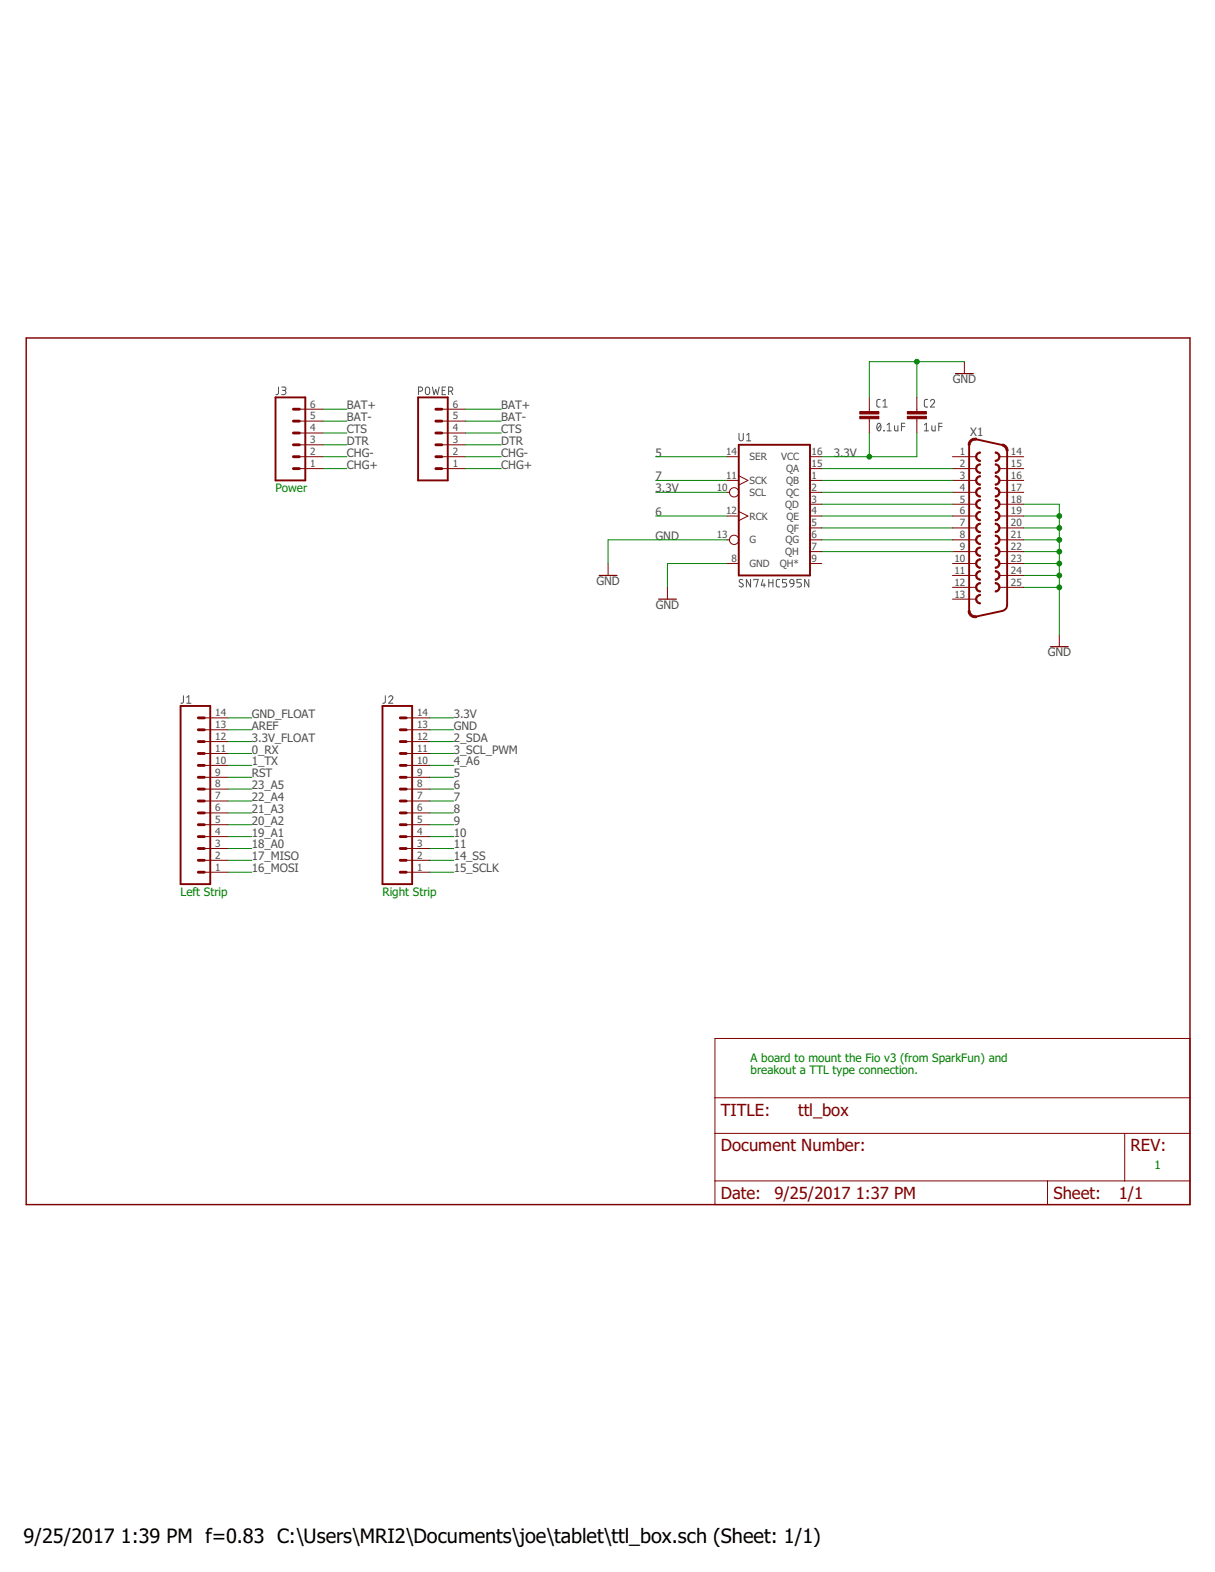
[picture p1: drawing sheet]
<svg xmlns="http://www.w3.org/2000/svg" width="216mm" height="279mm" viewBox="0 0 216 279" stroke-linecap="round" stroke-linejoin="round" font-family="sans-serif">
<g fill="none" stroke="#505050" stroke-width=".18">
<path d="M49.5 68.8v1.2l-.2 .1h-.3M50.1 68.8h.6l.1 .2-.1 .4h-.5M50.4 69.4a.38 .38 0 0 1 .4 .4 .38 .38 0 0 1-.4 .3h-.3M74.4 69.5h.3a.37 .37 0 0 0 .4-.3 .37 .37 0 0 0-.4-.4h-.3v1.3M75.7 68.9l.3-.1 .2 .1 .1 .9a.38 .38 0 0 1-.3 .3 .38 .38 0 0 1-.4-.3zM76.8 68.8l.3 1.3 .3-.9 .3 .9 .3-1.3M78.6 69.4h.4M79.2 68.8h-.6v1.3h.6M79.7 69.5h.4a.37 .37 0 0 0 .4-.3 .37 .37 0 0 0-.4-.4h-.4v1.3M80.2 69.5l.3 .6M131.3 77v1a.38 .38 0 0 0 .4 .4 .38 .38 0 0 0 .4-.4v-1M132.7 77.3l.4-.3v1.4"/>
<path d="M132.7 78.4h.7M156 75.3l.2-.1a.82 .82 0 0 1 0 1.4 .84 .84 0 0 1-.2-1.3zM156.4 71h-.4l-.2 .3v.9l.2 .1h.4M156.5 75.5l-.6 .8M156.9 72.3h.7M156.9 71.3l.4-.3v1.3M157.1 76.5v.1zM157.6 76.6h.8M157.6 75.5l.4-.3v1.4M159 75.7v.8l.2 .1h.4v-.9M160.2 75.8h.6M160.8 75.2h-.6v1.4"/>
<path d="M164.3 76.6h.7M164.3 75.5l.3-.3v1.4M164.8 71h-.4l-.1 .3v.9l.1 .1h.4M165.3 71.3a.37 .37 0 0 1 .6-.3 .37 .37 0 0 1 .1 .6l-.7 .7h.8M165.6 75.7v.8l.2 .1h.4v-.9M166.8 75.8h.6M167.4 75.2h-.6v1.4M132 103.1l-.4-.1-.2 .3 .1 .2 .4 .3a.33 .33 0 0 1 .1 .5 .33 .33 0 0 1-.5-.1l-.2-.1M133.4 103v1.3l-.8-1.3v1.3M134 103.1v-.1h.7l-.4 1.3M135.6 103l-.3 1h.7M135.8 103.7v.6"/>
<path d="M136.6 103v1.3M136.6 103.6h.8M137.4 103v1.3M138.6 103h-.5l-.2 .3 .1 .8 .2 .2h.4M139.8 103h-.8v.6h.5a.39 .39 0 0 1 .3 .3 .39 .39 0 0 1-.3 .4h-.5M140.4 103.1l.3-.1 .3 .1 .1 .6-.7-.1-.1-.3zM141.1 103.7l-.1 .4-.5 .2M142.4 103h-.8v.6h.5a.39 .39 0 0 1 .3 .3 .39 .39 0 0 1-.3 .4h-.5M143.7 103v1.3l-.7-1.3v1.3M32.6 123.7v1.1l-.4 .2M33.2 125h.7M33.2 124l.3-.3v1.3"/>
<path d="M68.5 123.7v1.1l-.5 .2M69.1 124a.37 .37 0 0 1 .5-.3 .37 .37 0 0 1 .1 .5l-.6 .8h.7"/>
</g>
<path d="M4.7 60.1h206.8v154h-206.8z" fill="none" stroke="#800000" stroke-width=".25"/>
<g fill="none" stroke="#800000" stroke-width=".18">
<path d="M53.2 79.1h4.2M53.2 77h4.2M53.2 74.8h4.2M53.2 72.7h4.2M78.5 79.1h4.2M78.5 77h4.2M78.5 74.8h4.2M78.5 72.7h4.2M154.5 70.6v2.6M154.5 74.4v2.6M162.9 70.6v2.6M162.9 74.4v2.6"/>
<path d="M171.4 64.3v2.1M53.2 83.3h4.2M53.2 81.2h4.2M78.5 83.3h4.2M78.5 81.2h4.2M129.2 81.2h2.1M129.2 85.4h2.1M129.2 87.5h.4M129.2 91.7h2.1M129.2 95.9h.4M131.3 84.6l1.6 .8-1.6 .8M131.3 90.9l1.6 .8-1.6 .8"/>
<path d="M143.9 83.3h2.1M143.9 81.2h2.1M143.9 85.4h2.1M143.9 87.5h2.1M143.9 89.6h2.1M143.9 91.7h2.1M143.9 93.8h2.1M143.9 95.9h2.1M143.9 98h2.1M169.2 83.3h4.3M169.2 81.2h4.3M169.2 85.4h4.3"/>
<path d="M169.2 87.5h4.3M169.2 89.6h4.3M169.2 91.7h4.3M169.2 93.8h4.3M169.2 95.9h4.3M169.2 98h4.3M177.7 83.3h4.2M177.7 81.2h4.2M177.7 85.4h4.2M177.7 87.5h4.2M177.7 89.6h4.2M177.7 91.7h4.2"/>
<path d="M177.7 93.8h4.2M177.7 95.9h4.2M177.7 98h4.2M108.1 100.2v2.1M118.6 104.4v2.1M129.2 100.2h2.1M143.9 100.2h2.1M169.2 100.2h4.3M169.2 102.3h4.3M169.2 104.4h4.3M169.2 106.5h4.3M177.7 100.2h4.2"/>
<path d="M177.7 102.3h4.2M177.7 104.4h4.2M188.2 112.8v2.1M36.3 138.2h4.2M36.3 136h4.2M36.3 133.9h4.2M36.3 131.8h4.2M36.3 129.7h4.2M36.3 127.6h4.2M72.2 138.2h4.2M72.2 136h4.2M72.2 133.9h4.2"/>
<path d="M72.2 131.8h4.2M72.2 129.7h4.2M72.2 127.6h4.2M36.3 155h4.2M36.3 152.9h4.2M36.3 150.8h4.2M36.3 148.7h4.2M36.3 146.6h4.2M36.3 144.5h4.2M36.3 142.4h4.2M36.3 140.3h4.2M72.2 155h4.2"/>
<path d="M72.2 152.9h4.2M72.2 150.8h4.2M72.2 148.7h4.2M72.2 146.6h4.2M72.2 144.5h4.2M72.2 142.4h4.2M72.2 140.3h4.2M127 184.6h84.5v29.5h-84.5zM127 195.1h84.5M127 201.4h84.5M127 209.9h84.5M186.1 209.9v4.2"/>
<path d="M199.9 201.4v8.5"/>
<circle cx="130.5" cy="87.5" r=".83"/>
<circle cx="130.5" cy="95.9" r=".83"/>
</g>
<path d="M49 70.6h5.3v14.8h-5.3zM74.3 70.6h5.3v14.8h-5.3zM131.3 79.1h12.6v23.2h-12.6zM172.2 79.1v29.5M173.5 78.1l4.6 1M179 80.1v27.4a1.04 1.04 0 0 1-.9 1.1l-4.6 1M32.1 125.5h5.3v31.6h-5.3zM68 125.5h5.2v31.6h-5.2z" fill="none" stroke="#800000" stroke-width=".34"/>
<g fill="none" stroke="#800000" stroke-width=".51">
<path d="M52.1 79.1h1.1M52.1 74.8h1.1M52.1 77h1.1M52.1 72.7h1.1M77.4 79.1h1.1M77.4 74.8h1.1M77.4 77h1.1M77.4 72.7h1.1M52.1 81.2h1.1M52.1 83.3h1.1M77.4 81.2h1.1M77.4 83.3h1.1"/>
<path d="M35.2 138.2h1.1M35.2 136h1.1M35.2 133.9h1.1M35.2 131.8h1.1M35.2 129.7h1.1M35.2 127.6h1.1M71.1 138.2h1.1M71.1 136h1.1M71.1 133.9h1.1M71.1 131.8h1.1M71.1 129.7h1.1M71.1 127.6h1.1"/>
<path d="M35.2 150.8h1.1M35.2 152.9h1.1M35.2 155h1.1M35.2 146.6h1.1M35.2 148.7h1.1M35.2 144.5h1.1M35.2 142.4h1.1M35.2 140.3h1.1M71.1 150.8h1.1M71.1 152.9h1.1M71.1 155h1.1M71.1 146.6h1.1"/>
<path d="M71.1 148.7h1.1M71.1 144.5h1.1M71.1 142.4h1.1M71.1 140.3h1.1"/>
</g>
<g fill="#800000" stroke="#800000" stroke-width=".18">
<path d="M173.7 80.5l.4-.2h.1v.2a.63 .63 0 0 0-.6 .7 .63 .63 0 0 0 .6 .6v.2a.84 .84 0 0 1-.8-.5 .84 .84 0 0 1 .3-1z" fill-rule="evenodd"/>
<path d="M176.8 80.3a.85 .85 0 0 1 .9 .9 .85 .85 0 0 1-.9 .8v-.2a.63 .63 0 0 0 .7-.6 .63 .63 0 0 0-.7-.7z" fill-rule="evenodd"/>
<path d="M173.7 82.6l.5-.2v.3a.63 .63 0 0 0-.6 .6 .63 .63 0 0 0 .6 .6v.2a.85 .85 0 0 1-.8-.5 .85 .85 0 0 1 .3-1z" fill-rule="evenodd"/>
<path d="M176.8 82.4a.85 .85 0 0 1 .9 .9 .85 .85 0 0 1-.9 .8v-.2a.63 .63 0 0 0 .7-.6 .63 .63 0 0 0-.7-.6z" fill-rule="evenodd"/>
<path d="M173.7 84.8l.4-.3h.1v.3a.63 .63 0 0 0-.6 .6 .63 .63 0 0 0 .6 .6v.2a.84 .84 0 0 1-.8-.5 .84 .84 0 0 1 .3-.9z" fill-rule="evenodd"/>
<path d="M176.8 84.5a.85 .85 0 0 1 .9 .9 .85 .85 0 0 1-.9 .8v-.2a.63 .63 0 0 0 .7-.6 .63 .63 0 0 0-.7-.6z" fill-rule="evenodd"/>
<path d="M173.5 87l.6-.3h.1v.2a.63 .63 0 0 0-.6 .6 .63 .63 0 0 0 .6 .6v.2a.85 .85 0 0 1-.7-1.3z" fill-rule="evenodd"/>
<path d="M176.8 86.7a.85 .85 0 0 1 .9 .8 .85 .85 0 0 1-.9 .8v-.2a.63 .63 0 0 0 .7-.6 .63 .63 0 0 0-.7-.6z" fill-rule="evenodd"/>
<path d="M173.7 89l.5-.2v.2a.63 .63 0 0 0-.6 .6 .63 .63 0 0 0 .6 .7v.2a.85 .85 0 0 1-.8-.6 .85 .85 0 0 1 .3-.9z" fill-rule="evenodd"/>
<path d="M176.8 88.8a.85 .85 0 0 1 .9 .8 .85 .85 0 0 1-.9 .9v-.2a.63 .63 0 0 0 .7-.7 .63 .63 0 0 0-.7-.6z" fill-rule="evenodd"/>
<path d="M173.7 91.1l.4-.2h.1v.2a.63 .63 0 0 0-.6 .6 .63 .63 0 0 0 .6 .7v.2a.84 .84 0 0 1-.8-.6 .84 .84 0 0 1 .3-.9z" fill-rule="evenodd"/>
<path d="M176.8 90.9a.84 .84 0 0 1 .9 .8 .84 .84 0 0 1-.9 .9v-.2a.63 .63 0 0 0 .7-.7 .63 .63 0 0 0-.7-.6z" fill-rule="evenodd"/>
<path d="M173.5 93.4l.6-.4h.1v.2a.63 .63 0 0 0-.6 .6 .63 .63 0 0 0 .6 .7v.2a.85 .85 0 0 1-.7-1.3z" fill-rule="evenodd"/>
<path d="M176.8 93a.85 .85 0 0 1 .9 .8 .85 .85 0 0 1-.9 .9v-.2a.63 .63 0 0 0 .7-.7 .63 .63 0 0 0-.7-.6z" fill-rule="evenodd"/>
<path d="M173.7 95.3l.5-.2v.2a.63 .63 0 0 0-.6 .6 .63 .63 0 0 0 .6 .7v.2a.85 .85 0 0 1-.8-.6 .85 .85 0 0 1 .3-.9z" fill-rule="evenodd"/>
<path d="M176.8 95.1a.85 .85 0 0 1 .9 .8 .85 .85 0 0 1-.9 .9v-.2a.63 .63 0 0 0 .7-.7 .63 .63 0 0 0-.7-.6z" fill-rule="evenodd"/>
<path d="M173.7 97.4l.5-.2v.2a.62 .62 0 0 0-.6 .7 .62 .62 0 0 0 .6 .6v.2a.84 .84 0 0 1-.8-.6 .84 .84 0 0 1 .3-.9z" fill-rule="evenodd"/>
<path d="M176.8 97.2a.84 .84 0 0 1 .9 .9 .84 .84 0 0 1-.9 .8v-.2a.62 .62 0 0 0 .7-.6 .62 .62 0 0 0-.7-.7z" fill-rule="evenodd"/>
<path d="M173.5 99.7l.6-.4h.1v.2a.63 .63 0 0 0-.6 .7 .63 .63 0 0 0 .6 .6v.2a.85 .85 0 0 1-.7-1.3z" fill-rule="evenodd"/>
<path d="M176.8 99.3a.85 .85 0 0 1 .9 .9 .85 .85 0 0 1-.9 .8v-.2a.63 .63 0 0 0 .7-.6 .63 .63 0 0 0-.7-.7z" fill-rule="evenodd"/>
<path d="M173.7 101.6l.5-.2v.2a.63 .63 0 0 0-.6 .7 .63 .63 0 0 0 .6 .6v.2a.85 .85 0 0 1-.8-.5 .85 .85 0 0 1 .3-1z" fill-rule="evenodd"/>
<path d="M176.8 101.4a.85 .85 0 0 1 .9 .9 .85 .85 0 0 1-.9 .8v-.2a.63 .63 0 0 0 .7-.6 .63 .63 0 0 0-.7-.7z" fill-rule="evenodd"/>
<path d="M173.7 103.7l.5-.2v.3a.62 .62 0 0 0-.6 .6 .62 .62 0 0 0 .6 .6v.2a.84 .84 0 0 1-.8-.5 .84 .84 0 0 1 .3-1z" fill-rule="evenodd"/>
<path d="M176.8 103.5a.84 .84 0 0 1 .9 .9 .84 .84 0 0 1-.9 .8v-.2a.62 .62 0 0 0 .7-.6 .62 .62 0 0 0-.7-.6z" fill-rule="evenodd"/>
<path d="M173.5 106l.6-.4h.1v.3a.63 .63 0 0 0-.6 .6 .63 .63 0 0 0 .6 .6v.2a.85 .85 0 0 1-.7-1.3z" fill-rule="evenodd"/>
<path d="M172.5 78.1l.9-.2h.1l-.1 .3a.89 .89 0 0 0-1 .9h-.4a1.09 1.09 0 0 1 .5-1z" fill-rule="evenodd"/>
<path d="M178.2 78.9l.6 .3 .3 .5v.4h-.3l-.3-.6-.4-.3z" fill-rule="evenodd"/>
<path d="M172 108.6h.4a.89 .89 0 0 0 1 .8l.1 .3a1.2 1.2 0 0 1-1.5-1.1z" fill-rule="evenodd"/>
</g>
<g fill="#800000" stroke="#800000" stroke-width=".18">
<path d="M152.8 74h3.4v.4h-3.4z"/>
<path d="M152.8 73.2h3.4v.4h-3.4z"/>
<path d="M161.2 74h3.4v.4h-3.4z"/>
<path d="M161.2 73.2h3.4v.4h-3.4z"/>
</g>
<path d="M169.8 66.4h3.2M106.5 102.3h3.1M117 106.5h3.2M186.7 114.9h3.1" fill="none" stroke="#800000" stroke-width=".21"/>
<g fill="none" stroke="#008000" stroke-width=".18">
<path d="M57.4 72.7h4.2M57.4 74.8h4.2M57.4 77h4.2M57.4 79.1h4.2M82.7 72.7h6.4M82.7 74.8h6.4M82.7 77h6.4M82.7 79.1h6.4M154.5 77v4.2M162.9 64.3v6.3M162.9 77v4.2h-16.9M171.4 64.3h-16.9v6.3"/>
<path d="M57.4 81.2h4.2M57.4 83.3h4.2M82.7 81.2h6.4M82.7 83.3h6.4M116.5 91.7h12.7M116.5 81.2h12.7M116.5 85.4h12.7M116.5 87.5h12.7M129.2 95.9h-21.1v4.3M146 89.6h23.2M146 91.7h23.2M146 93.8h23.2"/>
<path d="M146 95.9h23.2M146 98h23.2M146 85.4h23.2M146 83.3h23.2M146 87.5h23.2M181.9 89.6h6.3v23.2M181.9 91.7h6.3M181.9 93.8h6.3M181.9 95.9h6.3M181.9 98h6.3M129.2 100.2h-10.6v4.2M181.9 100.2h6.3"/>
<path d="M181.9 102.3h6.3M181.9 104.4h6.3M40.5 129.7h4.2M40.5 131.8h4.2M40.5 133.9h4.2M40.5 136h4.2M40.5 138.2h4.2M40.5 127.6h4.2M76.4 129.7h4.2M76.4 131.8h4.2M76.4 133.9h4.2M76.4 136h4.2"/>
<path d="M76.4 138.2h4.2M76.4 127.6h4.2M40.5 140.3h4.2M40.5 142.4h4.2M40.5 144.5h4.2M40.5 146.6h4.2M40.5 148.7h4.2M40.5 150.8h4.2M40.5 152.9h4.2M40.5 155h4.2M76.4 140.3h4.2M76.4 142.4h4.2"/>
<path d="M76.4 144.5h4.2M76.4 146.6h4.2M76.4 148.7h4.2M76.4 150.8h4.2M76.4 152.9h4.2M76.4 155h4.2"/>
</g>
<g fill="#008000" stroke="#008000" stroke-width=".18">
<circle cx="162.9" cy="64.3" r=".42"/>
<circle cx="188.2" cy="91.7" r=".42"/>
<circle cx="188.2" cy="93.8" r=".42"/>
<circle cx="188.2" cy="95.9" r=".42"/>
<circle cx="188.2" cy="98" r=".42"/>
<circle cx="188.2" cy="100.2" r=".42"/>
<circle cx="188.2" cy="102.3" r=".42"/>
<circle cx="188.2" cy="104.4" r=".42"/>
<circle cx="154.5" cy="81.2" r=".42"/>
</g>
<g font-size="3.5">
<text x="4.2" y="274.2">9/25/2017</text>
<text x="21.5" y="274.2">1:39 PM f=0.83 C:\Users\MRI2\Documents\joe\tablet\ttl_box.sch (Sheet: 1/1)</text>
</g>
<g font-size="3" fill="#800000">
<text x="128.1" y="198.3">TITLE:</text>
<text x="141.8" y="198.3">ttl_box</text>
<text x="128.1" y="204.6">Document Number:</text>
<text x="200.9" y="204.6">REV:</text>
<text x="128.1" y="213.1">Date:</text>
<text x="137.6" y="213.1">9/25/2017</text>
<text x="152.1" y="213.1">1:37 PM</text>
<text x="187.2" y="213.1">Sheet:</text>
<text x="198.8" y="213.1">1/1</text>
</g>
<g font-size="2.1" fill="#505050">
<text x="169.3" y="68.1">GND</text>
<text x="61.6" y="72.7">BAT+</text>
<text x="61.6" y="74.8">BAT-</text>
<text x="61.6" y="77">CTS</text>
<text x="89.1" y="72.7">BAT+</text>
<text x="89.1" y="74.8">BAT-</text>
<text x="89.1" y="77">CTS</text>
<text x="172.4" y="77.5">X1</text>
<text x="61.6" y="79.1">DTR</text>
<text x="61.6" y="81.2">CHG-</text>
<text x="61.6" y="83.3">CHG+</text>
<text x="89.1" y="79.1">DTR</text>
<text x="89.1" y="81.2">CHG-</text>
<text x="89.1" y="83.3">CHG+</text>
<text x="116.5" y="81.2">5</text>
<text x="148.1" y="81.2">3.3V</text>
<text x="116.5" y="85.4">7</text>
<text x="116.5" y="87.5">3.3V</text>
<text x="116.5" y="95.9">GND</text>
<text x="116.5" y="91.7">6</text>
<text x="106" y="104">GND</text>
<text x="116.5" y="108.2">GND</text>
<text x="186.2" y="116.6">GND</text>
<text x="44.7" y="129.7">AREF</text>
<text x="44.7" y="131.8">3.3V_FLOAT</text>
<text x="44.7" y="127.6">GND_FLOAT</text>
<text x="80.6" y="129.7">GND</text>
<text x="80.6" y="131.8">2_SDA</text>
<text x="80.6" y="127.6">3.3V</text>
<text x="44.7" y="133.9">0_RX</text>
<text x="44.7" y="136">1_TX</text>
<text x="80.6" y="133.9">3_SCL_PWM</text>
<text x="80.6" y="136">4_A6</text>
<text x="44.7" y="138.1">RST</text>
<text x="44.7" y="140.3">23_A5</text>
<text x="44.7" y="142.4">22_A4</text>
<text x="80.6" y="138.1">5</text>
<text x="80.6" y="140.3">6</text>
<text x="80.6" y="142.4">7</text>
<text x="44.7" y="144.5">21_A3</text>
<text x="44.7" y="146.6">20_A2</text>
<text x="44.7" y="148.7">19_A1</text>
<text x="80.6" y="144.5">8</text>
<text x="80.6" y="146.6">9</text>
<text x="80.6" y="148.7">10</text>
<text x="44.7" y="150.8">18_A0</text>
<text x="44.7" y="152.9">17_MISO</text>
<text x="44.7" y="155">16_MOSI</text>
<text x="80.6" y="150.8">11</text>
<text x="80.6" y="152.9">14_SS</text>
<text x="80.6" y="155">15_SCLK</text>
</g>
<g font-size="2.1" fill="#008000">
<text x="49" y="87.5">Power</text>
<text x="32.1" y="159.2">Left Strip</text>
<text x="68" y="159.2">Right Strip</text>
<text x="133.4" y="188.7">A board to mount the Fio v3 (from SparkFun) and</text>
<text x="133.4" y="190.9">breakout a TTL type connection.</text>
<text x="205.1" y="207.8">1</text>
</g>
<g font-size="1.8" fill="#505050">
<text x="55.1" y="76.7">4</text>
<text x="55.1" y="74.5">5</text>
<text x="55.1" y="72.4">6</text>
<text x="80.5" y="76.7">4</text>
<text x="80.5" y="74.5">5</text>
<text x="80.5" y="72.4">6</text>
<text x="55.1" y="83">1</text>
<text x="55.1" y="80.9">2</text>
<text x="55.1" y="78.8">3</text>
<text x="80.5" y="83">1</text>
<text x="80.5" y="80.9">2</text>
<text x="80.5" y="78.8">3</text>
<text x="129" y="80.9">14</text>
<text x="133.2" y="81.8">SER</text>
<text x="138.8" y="81.8">VCC</text>
<text x="139.7" y="83.9">QA</text>
<text x="144.2" y="83">15</text>
<text x="144.2" y="80.9">16</text>
<text x="170.6" y="80.9">1</text>
<text x="170.6" y="83">2</text>
<text x="179.6" y="80.9">14</text>
<text x="179.6" y="83">15</text>
<text x="127.4" y="87.2">10</text>
<text x="129" y="85.1">11</text>
<text x="133.2" y="88.1">SCL</text>
<text x="133.2" y="86">SCK</text>
<text x="139.7" y="86">QB</text>
<text x="139.7" y="88.1">QC</text>
<text x="144.2" y="85.1">1</text>
<text x="144.2" y="87.2">2</text>
<text x="144.2" y="89.3">3</text>
<text x="170.6" y="85.1">3</text>
<text x="170.6" y="87.2">4</text>
<text x="170.6" y="89.3">5</text>
<text x="179.6" y="85.1">16</text>
<text x="179.6" y="87.2">17</text>
<text x="179.6" y="89.3">18</text>
<text x="127.4" y="95.6">13</text>
<text x="129" y="91.4">12</text>
<text x="133.2" y="92.4">RCK</text>
<text x="139.5" y="90.3">QD</text>
<text x="139.7" y="92.4">QE</text>
<text x="139.8" y="94.5">QF</text>
<text x="144.2" y="91.4">4</text>
<text x="144.2" y="93.5">5</text>
<text x="144.2" y="95.6">6</text>
<text x="170.6" y="91.4">6</text>
<text x="170.6" y="93.5">7</text>
<text x="170.6" y="95.6">8</text>
<text x="179.6" y="91.4">19</text>
<text x="179.6" y="93.5">20</text>
<text x="179.6" y="95.6">21</text>
<text x="130" y="99.9">8</text>
<text x="133.2" y="96.6">G</text>
<text x="133.2" y="100.8">GND</text>
<text x="138.6" y="100.8">QH*</text>
<text x="139.5" y="98.7">QH</text>
<text x="139.6" y="96.6">QG</text>
<text x="144.2" y="97.8">7</text>
<text x="144.2" y="99.9">9</text>
<text x="169.6" y="99.9">10</text>
<text x="169.6" y="102">11</text>
<text x="170.6" y="97.8">9</text>
<text x="179.6" y="97.8">22</text>
<text x="179.6" y="99.9">23</text>
<text x="179.6" y="102">24</text>
<text x="169.6" y="104.1">12</text>
<text x="169.6" y="106.2">13</text>
<text x="179.6" y="104.1">25</text>
<text x="38.2" y="131.5">12</text>
<text x="38.2" y="129.4">13</text>
<text x="38.2" y="127.3">14</text>
<text x="74.1" y="131.5">12</text>
<text x="74.1" y="129.4">13</text>
<text x="74.1" y="127.3">14</text>
<text x="38.2" y="137.9">9</text>
<text x="38.2" y="135.7">10</text>
<text x="38.2" y="133.6">11</text>
<text x="74.1" y="137.9">9</text>
<text x="74.1" y="135.7">10</text>
<text x="74.1" y="133.6">11</text>
<text x="38.2" y="142.1">7</text>
<text x="38.2" y="140">8</text>
<text x="74.1" y="142.1">7</text>
<text x="74.1" y="140">8</text>
<text x="38.2" y="148.4">4</text>
<text x="38.2" y="146.3">5</text>
<text x="38.2" y="144.2">6</text>
<text x="74.1" y="148.4">4</text>
<text x="74.1" y="146.3">5</text>
<text x="74.1" y="144.2">6</text>
<text x="38.2" y="154.7">1</text>
<text x="38.2" y="152.6">2</text>
<text x="38.2" y="150.5">3</text>
<text x="74.1" y="154.7">1</text>
<text x="74.1" y="152.6">2</text>
<text x="74.1" y="150.5">3</text>
</g>
</svg>
